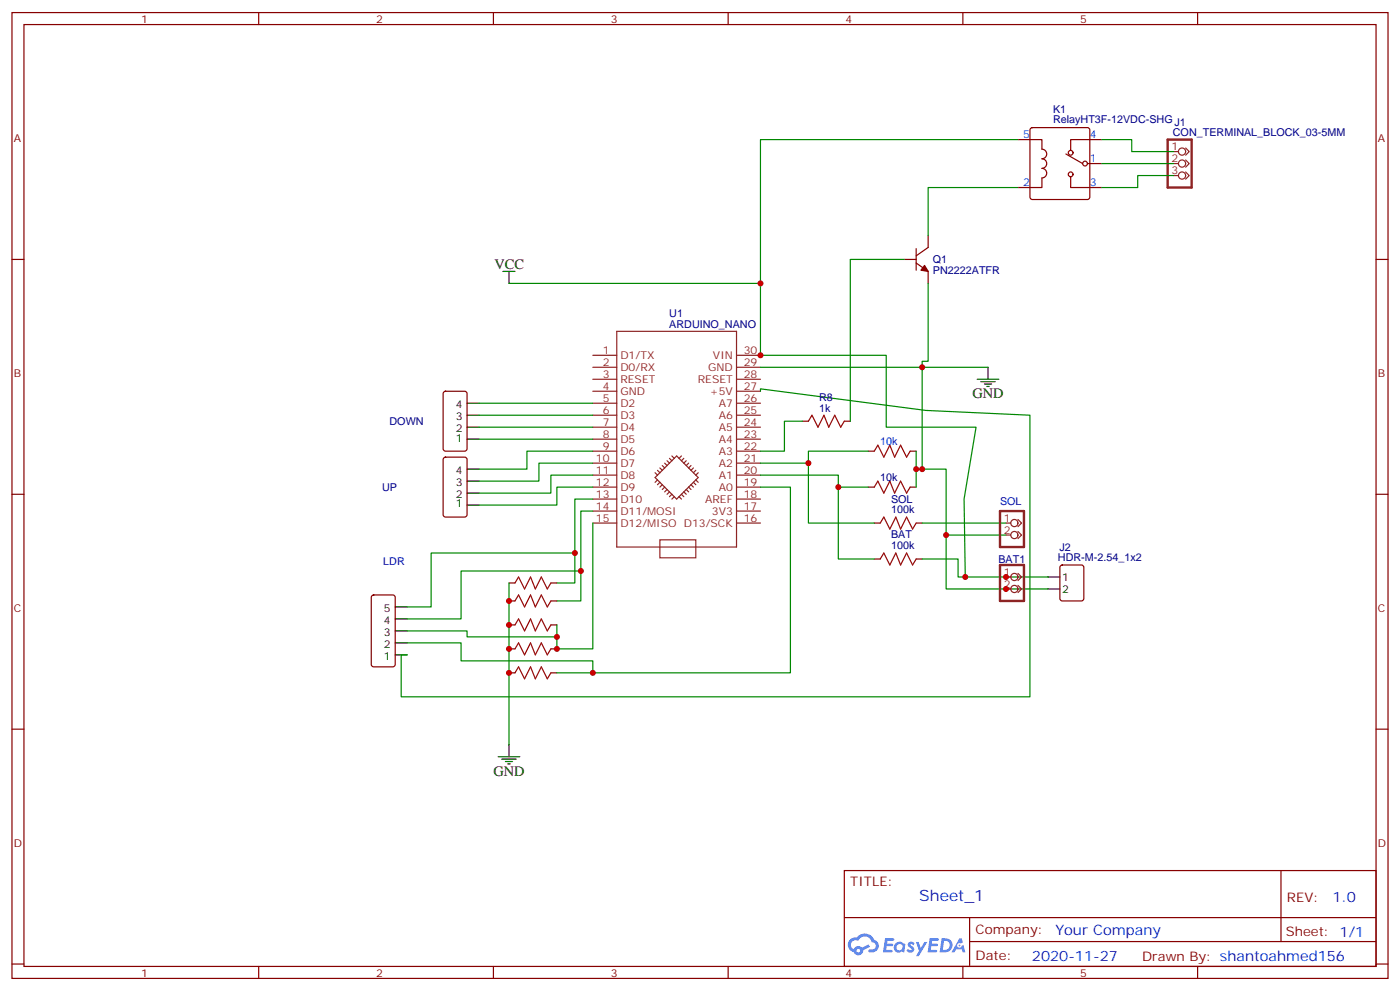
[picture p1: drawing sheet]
<svg xmlns="http://www.w3.org/2000/svg" width="412mm" height="292mm" viewBox="0 0 412 292" stroke-linecap="round" stroke-linejoin="round" font-family="sans-serif">
<g fill="none" stroke="#870000" stroke-width=".35">
<path d="M3.5 3.7h405.4v284.3h-405.4zM7.1 7.2h398.2v277.3h-398.2zM76.2 3.7v3.5M145.3 3.7v3.5M214.5 3.7v3.5M283.6 3.7v3.5M352.8 3.7v3.5M3.5 76.4h3.6M405.3 76.4h3.6M3.5 145.5h3.6M405.3 145.5h3.6M3.5 214.7h3.6"/>
<path d="M405.3 214.7h3.6M248.7 256.3h156.6v28.2h-156.6zM377.3 256.3v20.9M248.7 270.1h156.5M285.6 277.2h119.6M285.6 270.1v14.2M3.5 283.8h3.6M76.2 284.5v3.5M145.3 284.5v3.5M214.5 284.5v3.5M283.6 284.5v3.5M352.8 284.5v3.5"/>
<path d="M405.3 283.8h3.6"/>
</g>
<g fill="#5487ff">
<path d="M267.7 277.5a1.22 1.22 0 0 1 1.7 .2l-.4 .6a.47 .47 0 0 0-.3-.4 .47 .47 0 0 0-.5 .2l.1 .2a1.14 1.14 0 0 1 .8 1.8 1.14 1.14 0 0 1-1.9 0l-.2-.2 .5-.6 .7 .5a.29 .29 0 0 0 .3-.3 .29 .29 0 0 0-.2-.3 1.04 1.04 0 0 1-.6-1.7z"/>
<path d="M260.7 276.2h2.4l.3 .2-.2 .5-1.8 .1-.1 .8h1.5l.3 .4-.3 .4h-1.6l-.2 1.1h1.7l.2 .3-.2 .3-2.6 .1z"/>
<path d="M273.8 276.2h2.4l.3 .2-.1 .5-1.8 .1-.2 .8h1.6l.3 .4-.4 .4-1.6-.1-.1 1.1 1.7 .1 .2 .3-.2 .3-2.6 .1z"/>
<path d="M282.6 276.2h.7l.3 1.3-.6 .3a.69 .69 0 0 0-1 .3 .69 .69 0 0 0 .4 .9 .69 .69 0 0 0 .9-.6l.5-.2 .6 2.2h-.8l-.2-.9h-1.8l-.5 .9h-.8z"/>
<path d="M269.8 277.3h.8l.6 1.8 1.1-1.8h.9l-2.6 4.2h-.8l.9-1.5z"/>
<path d="M277.4 276.2l-.6 4.2h1.3a2.11 2.11 0 0 0 2.5-2.1 2.11 2.11 0 0 0-2.5-2.1zM278.1 277a1.39 1.39 0 0 1 1.7 1.4 1.39 1.39 0 0 1-1.8 1.2h-.3z"/>
<path d="M263.7 277.8a1.54 1.54 0 0 0-.1 2.2 1.54 1.54 0 0 0 2.2 .1l.6 .3 .3-2.3-.2-.3h-.4a1.49 1.49 0 0 0-2.4 0zM264 278.8a.94 .94 0 0 1 1.8 0 .94 .94 0 0 1-1.8 0z"/>
<path d="M250.4 276.6a2.18 2.18 0 0 0 1.1 3.7 1.44 1.44 0 0 0 1.6 .9 1.44 1.44 0 0 0 1.2-1.4l2-1.1-.5-.7-1.9 1a1.47 1.47 0 0 0-2.4 .4 1.39 1.39 0 0 1-.7-1.9 1.39 1.39 0 0 1 2-.5 2.12 2.12 0 0 1 2.2-1.3 2.12 2.12 0 0 1 1.9 1.7 1.14 1.14 0 0 1 1.1 1.4 1.14 1.14 0 0 1-1.7 .7 .43 .43 0 0 0-.5 .4 .43 .43 0 0 0 .4 .5 1.98 1.98 0 0 0 2.5-1.2 1.98 1.98 0 0 0-1.2-2.6 3.1 3.1 0 0 0-5.3-.6l-.9 .1zM252.3 279.9a.55 .55 0 0 1 1.1 0 .55 .55 0 0 1-1.1 0z"/>
<circle cx="282.6" cy="278.3" r=".26"/>
</g>
<g fill="none" stroke="#8c2424" stroke-width=".35">
<path d="M345.7 44.6h1.4M345.7 48.2h1.4M345.7 51.7h1.4M349.2 43.6l1.1 1-1.1 1.1M349.2 47.1l1.1 1.1-1.1 1M349.2 50.6l1.1 1.1-1.1 1M181.7 97.5h35.3v63.5h-35.3zM174.6 118.7h7.1M174.6 115.2h7.1M174.6 111.7h7.1M174.6 108.1h7.1M174.6 104.6h7.1"/>
<path d="M217 118.7h7M217 115.2h7M217 111.7h7M217 108.1h7M217 104.6h7M174.6 139.9h7.1M174.6 136.3h7.1M174.6 132.8h7.1M174.6 129.3h7.1M174.6 125.8h7.1M174.6 122.2h7.1M193 139.2l.7 .7"/>
<path d="M193.7 138.5l.7 .7M194.4 137.8l.7 .7M195.1 137.1l.7 .7M195.8 136.3l.7 .8M196.5 135.6l.7 .7M197.2 134.9l.7 .7M197.9 134.2l.7 .7M200.7 134.2l-.7 .7M201.4 134.9l-.7 .7M202.1 135.6l-.7 .7M202.8 136.3l-.7 .8M203.6 137.1l-.8 .7"/>
<path d="M204.3 137.8l-.7 .7M205 138.5l-.7 .7M205.7 139.2l-.7 .7M217 139.9h7M217 136.3h7M217 132.8h7M217 129.3h7M217 125.8h7M217 122.2h7M174.6 150.5h7.1M174.6 146.9h7.1M174.6 143.4h7.1"/>
<path d="M174.6 154h7.1M193 140.6l6.3-6.4 6.4 6.4-6.4 6.3zM193.7 141.3l-.7 .7M194.4 158.9h10.6v5.3h-10.6zM194.4 142l-.7 .7M195.1 142.7l-.7 .7M195.8 143.4l-.7 .7M196.5 144.1l-.7 .7M197.2 144.8l-.7 .7M197.9 145.5l-.7 .7M198.6 146.2l-.7 .7M200 146.2l.7 .7"/>
<path d="M200.7 145.5l.7 .7M201.4 144.8l.7 .7M202.1 144.1l.7 .7M202.8 143.4l.8 .7M203.6 142.7l.7 .7M204.3 142l.7 .7M205 141.3l.7 .7M217 150.5h7M217 146.9h7M217 143.4h7M217 154h7M296.3 154h1.4"/>
<path d="M296.3 157.5h1.4M299.9 152.9l1 1.1-1 1M299.9 156.5l1 1-1 1.1M296.3 169.9h1.4M296.3 173.4h1.4M299.9 168.8l1 1.1-1 1M299.9 172.3l1 1.1-1 1"/>
<circle cx="348.2" cy="51.7" r="1.06"/>
<circle cx="348.2" cy="44.6" r="1.06"/>
<circle cx="348.2" cy="48.2" r="1.06"/>
<circle cx="298.8" cy="157.5" r="1.06"/>
<circle cx="298.8" cy="154" r="1.06"/>
<circle cx="298.8" cy="169.9" r="1.06"/>
<circle cx="298.8" cy="173.4" r="1.06"/>
</g>
<g fill="none" stroke="#000" stroke-width=".35">
<path d="M148.2 79.9h3.5M149.9 79.9v3.5M137.6 118.7h3.5M287.9 111.7h6.3M288.9 112.4h4.3M290 113.1h2.1M290.7 113.8h.7M291 108.1v3.6M137.6 129.3h3.5M137.6 125.8h3.5M137.6 122.2h3.5M137.6 138.1h3.5"/>
<path d="M137.6 148.7h3.5M137.6 145.2h3.5M137.6 141.6h3.5M116.4 178.7h3.5M308.7 169.9h3.5M308.7 173.4h3.5M116.4 192.8h3.5M116.4 189.3h3.5M116.4 185.7h3.5M116.4 182.2h3.5M149.9 219.3v3.5M146.8 222.8h6.3"/>
<path d="M147.8 223.5h4.2M148.9 224.2h2.1M149.6 224.9h.7"/>
</g>
<g fill="none" stroke="#870000" stroke-width=".35">
<path d="M303.6 37.8l.5-.2h16.2l.5 .2 .2 .5v19.7l-.2 .5-.5 .2h-16.2l-.5-.2-.2-.5v-19.7zM299.9 41.1h7v2.8a1.41 1.41 0 0 1 1.4 1.4 1.41 1.41 0 0 1-1.4 1.4 1.41 1.41 0 0 1 1.4 1.5 1.41 1.41 0 0 1-1.4 1.4 1.41 1.41 0 0 1 1.4 1.4 1.41 1.41 0 0 1-1.4 1.4v2.8h-7M314 45.3l4.9 2.9M315.4 52v3.2h9.2M320.3 48.2h4.3M324.6 41.1h-9.2v3.2M266.3 76.4h3.6M269.9 77.4l3.5 2.5v3.5M269.9 73.2v6.4M273.4 69.3v3.5l-3.5 2.5M130.8 115.4l.4-.2h5.7l.6 .4 .1 16.5-.5 .7h-5.9l-.6-.4-.1-16.5zM130.8 134.8l.4-.2h5.7l.6 .4 .1 16.5-.5 .7h-5.9l-.6-.4-.1-16.5z"/>
<path d="M236.4 124h1.7M248.7 124h1.8M255.8 132.8h1.7M268.1 132.8h1.8M255.8 143.4h1.7M257.5 154h1.8M268.1 143.4h1.8M269.9 154h1.7M109.6 175.4l.5-.2h5.6l.7 .4v20l-.4 .7h-5.9l-.7-.4v-20zM149.9 171.6h1.8M149.9 176.9h1.8M162.3 171.6h1.7"/>
<path d="M162.3 176.9h1.7M257.5 164.6h1.8M269.9 164.6h1.7M312.4 166.5l.5-.2h5.7l.6 .5 .1 9.4-.5 .7h-5.9l-.6-.4-.1-9.5zM149.9 184h1.8M149.9 191h1.8M149.9 198.1h1.8M162.3 184h1.7M162.3 191h1.7M162.3 198.1h1.7"/>
<circle cx="315.4" cy="51.3" r=".71"/>
<circle cx="315.4" cy="45" r=".71"/>
<circle cx="319.6" cy="48.2" r=".71"/>
</g>
<g fill="none" stroke="#008700" stroke-width=".35">
<path d="M299.9 55.2h-26.5v14.1M299.9 41.1h-75.9v42.3M324.6 41.1h8.8v3.5h12.3M324.6 48.2h21.1M345.7 51.7h-10.6v3.5h-10.5M266.3 76.4h-15.8v47.6M149.9 83.4h74.1v21.2h37.1v21.2h26.4l-3.5 21.1 .3 23M273.4 83.4v23h-1.8v31.7h-1.7M141.1 118.7h33.5M224 115.2v-.7l48.7 6.3 30.7 1.4v82.9h-185.2v-12.3h1.7M224 108.1h67M141.1 122.2h33.5"/>
<path d="M141.1 125.8h33.5M141.1 129.3h33.5M174.6 132.8h-19.4v5.3h-14.1M174.6 136.3h-15.9v5.3h-17.6M174.6 139.9h-12.3v5.3h-21.2M224 139.9h22.9v3.5h8.9M236.4 124h-5.3v8.8h-7.1M238.1 136.3v17.7h19.4M255.8 132.8h-17.7v3.5h-14.1M269.9 132.8v10.6M271.6 138.1h7.1v19.4M174.6 143.4h-10.6v5.3h-22.9"/>
<path d="M174.6 154v37h-10.6v-7M174.6 146.9h-5.3v24.7h-5.3M174.6 150.5h-3.5v26.4h-7.1M224 143.4h8.8v54.7h-68.8M246.9 143.4v21.2h10.6M271.6 154h24.7M296.3 157.5h-17.6v15.9h30M149.9 171.6v47.7M169.3 162.8h-42.3v15.9h-7.1M171.1 168.1h-35.3v14.1h-15.9M271.6 164.6h10.6v5.3h26.5M119.9 185.7h17.7v1.8h26.4"/>
<path d="M119.9 189.3h15.9v5.3h38.8v3.5"/>
</g>
<path d="M238.1 124l1.1-1.8 1.7 3.6 1.8-3.6 1.4 3.6 1.8-3.6 1.7 3.6 1.1-1.8M257.5 132.8l1.1-1.7 1.7 3.5 1.8-3.5 1.4 3.5 1.8-3.5 1.8 3.5 1-1.8M257.5 143.4l1.1-1.8 1.7 3.6 1.8-3.6 1.4 3.6 1.8-3.6 1.8 3.6 1-1.8M259.3 154l1-1.8 1.8 3.6 1.8-3.6 1.4 3.6 1.8-3.6 1.7 3.6 1.1-1.8M151.7 171.6l1.1-1.7 1.7 3.5 1.8-3.5 1.4 3.5 1.8-3.5 1.7 3.5 1.1-1.8M151.7 176.9l1.1-1.7 1.7 3.5 1.8-3.5 1.4 3.5 1.8-3.5 1.7 3.5 1.1-1.8M259.3 164.6l1-1.8 1.8 3.5 1.8-3.5 1.4 3.5 1.8-3.5 1.7 3.5 1.1-1.7M151.7 184l1.1-1.8 1.7 3.5 1.8-3.5 1.4 3.5 1.8-3.5 1.7 3.5 1.1-1.7M151.7 191l1.1-1.7 1.7 3.5 1.8-3.5 1.4 3.5 1.8-3.5 1.7 3.5 1.1-1.8M151.7 198.1l1.1-1.8 1.7 3.5 1.8-3.5 1.4 3.5 1.8-3.5 1.7 3.5 1.1-1.7" fill="none" stroke="#a10000" stroke-width=".35"/>
<path d="M272.3 78.1l1.1 1.8-2.1-.3z" fill="#870000" stroke="#870000" stroke-width=".35"/>
<path d="M344 41.1h7v14.1h-7zM294.6 150.5h7v10.5h-7zM294.6 166.3h7v10.6h-7z" fill="none" stroke="#8c2424" stroke-width=".71"/>
<g fill="#c00">
<circle cx="149.9" cy="176.9" r=".88"/>
<circle cx="149.9" cy="184" r=".88"/>
<circle cx="149.9" cy="191" r=".88"/>
<circle cx="164" cy="191" r=".88"/>
<circle cx="169.3" cy="162.8" r=".88"/>
<circle cx="171.1" cy="168.1" r=".88"/>
<circle cx="164" cy="187.5" r=".88"/>
<circle cx="174.6" cy="198.1" r=".88"/>
<circle cx="149.9" cy="198.1" r=".88"/>
<circle cx="238.1" cy="136.3" r=".88"/>
<circle cx="246.9" cy="143.4" r=".88"/>
<circle cx="271.6" cy="108.1" r=".88"/>
<circle cx="269.9" cy="138.1" r=".88"/>
<circle cx="271.6" cy="138.1" r=".88"/>
<circle cx="278.7" cy="157.5" r=".88"/>
<circle cx="224" cy="104.6" r=".88"/>
<circle cx="284.3" cy="169.9" r=".88"/>
<circle cx="224" cy="83.4" r=".88"/>
<circle cx="296.3" cy="169.9" r=".88"/>
<circle cx="296.3" cy="173.4" r=".88"/>
</g>
<text font-size="4.6" fill="#00f" x="270.8" y="265.3">Sheet_1</text>
<g font-size="4.2">
<text x="145.7" y="79.2">VCC</text>
<text x="286.5" y="117.3">GND</text>
<text x="145.3" y="228.4">GND</text>
</g>
<g font-size="4.2" fill="#00f">
<text x="392.5" y="265.6">1.0</text>
<text x="310.9" y="275.1">Your Company</text>
<text x="304" y="282.9">2020-11-27</text>
</g>
<g font-size="3.9" fill="#800">
<text x="250.5" y="260.9">TITLE:</text>
<text x="379.1" y="265.6">REV:</text>
<text x="287.4" y="275.1">Company:</text>
<text x="378.7" y="275.7">Sheet: 1/1</text>
<text x="287.4" y="282.8">Date:</text>
<text x="336.4" y="282.8">Drawn By: shantoahmed156</text>
</g>
<g font-size="3.2" fill="#800">
<text x="41.6" y="6.7">1</text>
<text x="110.8" y="6.7">2</text>
<text x="179.9" y="6.7">3</text>
<text x="249.1" y="6.7">4</text>
<text x="318.2" y="6.7">5</text>
<text x="4.1" y="41.8">A</text>
<text x="405.9" y="41.8">A</text>
<text x="4.1" y="110.9">B</text>
<text x="405.9" y="110.9">B</text>
<text x="4.1" y="180.1">C</text>
<text x="405.9" y="180.1">C</text>
<text x="4.1" y="249.2">D</text>
<text x="405.9" y="249.2">D</text>
<text x="41.6" y="287.5">1</text>
<text x="110.8" y="287.5">2</text>
<text x="179.9" y="287.5">3</text>
<text x="249.1" y="287.5">4</text>
<text x="318.2" y="287.5">5</text>
</g>
<g font-size="3.2" fill="#000080">
<text x="310.2" y="33.2">K1</text>
<text x="310.2" y="36.3">RelayHT3F-12VDC-SHGJ1</text>
<text x="345.5" y="39.9">CON_TERMINAL_BLOCK_03-5MM</text>
<text x="274.8" y="77.4">Q1</text>
<text x="274.8" y="80.6">PN2222ATFR</text>
<text x="197.2" y="93.4">U1</text>
<text x="197.2" y="96.5">ARDUINO_NANO</text>
<text x="241.3" y="118">R8</text>
<text x="114.7" y="125.1">DOWN</text>
<text x="241.3" y="121.2">1k</text>
<text x="259.3" y="141.6">10k</text>
<text x="112.6" y="144.5">UP</text>
<text x="262.5" y="147.9">SOL</text>
<text x="262.5" y="151.2">100k</text>
<text x="262.5" y="161.7">100k</text>
<text x="262.5" y="158.5">BAT</text>
<text x="294.1" y="165.7">BAT1</text>
<text x="311.6" y="165.3">HDR-M-2.54_1x2</text>
<text x="312.1" y="162.3">J2</text>
</g>
<g font-size="3.2" fill="#00f">
<text x="301.4" y="40.7">5</text>
<text x="321" y="40.7">4</text>
<text x="321" y="47.8">1</text>
<text x="301.4" y="54.9">2</text>
<text x="321" y="54.9">3</text>
<text x="259.3" y="131.1">10k</text>
<text x="294.6" y="148.7">SOL</text>
<text x="112.9" y="166.3">LDR</text>
</g>
<g font-size="3.2" fill="#8d2323">
<text x="345.1" y="44.3">1</text>
<text x="345.1" y="47.8">2</text>
<text x="345.1" y="51.3">3</text>
<text x="177.5" y="107.8">2</text>
<text x="177.5" y="104.2">1</text>
<text x="182.7" y="105.7">D1/TX</text>
<text x="210" y="105.7">VIN</text>
<text x="219.1" y="104.2">30</text>
<text x="219.1" y="107.8">29</text>
<text x="177.5" y="111.3">3</text>
<text x="182.7" y="112.7">RESET</text>
<text x="182.7" y="109.2">D0/RX</text>
<text x="205.6" y="112.7">RESET</text>
<text x="208.6" y="109.2">GND</text>
<text x="219.1" y="111.3">28</text>
<text x="177.5" y="118.4">5</text>
<text x="177.5" y="114.8">4</text>
<text x="182.7" y="119.8">D2</text>
<text x="182.7" y="116.2">GND</text>
<text x="209.1" y="116.2">+5V</text>
<text x="211.7" y="119.8">A7</text>
<text x="219.1" y="114.8">27</text>
<text x="219.1" y="118.4">26</text>
<text x="177.5" y="125.4">7</text>
<text x="177.5" y="121.9">6</text>
<text x="182.7" y="123.3">D3</text>
<text x="211.7" y="123.3">A6</text>
<text x="219.1" y="121.9">25</text>
<text x="219.1" y="125.4">24</text>
<text x="177.5" y="128.9">8</text>
<text x="182.7" y="130.4">D5</text>
<text x="182.7" y="126.8">D4</text>
<text x="211.7" y="126.8">A5</text>
<text x="211.7" y="130.4">A4</text>
<text x="219.1" y="128.9">23</text>
<text x="175.5" y="136">10</text>
<text x="177.5" y="132.5">9</text>
<text x="182.7" y="137.4">D7</text>
<text x="182.7" y="133.9">D6</text>
<text x="211.7" y="133.9">A3</text>
<text x="211.7" y="137.4">A2</text>
<text x="219.1" y="132.5">22</text>
<text x="219.1" y="136">21</text>
<text x="175.5" y="143.1">12</text>
<text x="175.5" y="139.5">11</text>
<text x="182.7" y="140.9">D8</text>
<text x="211.7" y="140.9">A1</text>
<text x="219.1" y="139.5">20</text>
<text x="219.1" y="143.1">19</text>
<text x="175.5" y="146.6">13</text>
<text x="182.7" y="148">D10</text>
<text x="182.7" y="144.5">D9</text>
<text x="207.7" y="148">AREF</text>
<text x="211.7" y="144.5">A0</text>
<text x="219.1" y="146.6">18</text>
<text x="175.5" y="150.1">14</text>
<text x="175.5" y="153.6">15</text>
<text x="182.7" y="151.5">D11/MOSI</text>
<text x="182.7" y="155">D12/MISO D13/SCK</text>
<text x="209.7" y="151.5">3V3</text>
<text x="219.1" y="150.1">17</text>
<text x="219.1" y="153.6">16</text>
<text x="295.7" y="153.6">1</text>
<text x="295.7" y="157.2">2</text>
<text x="295.7" y="169.5">1</text>
<text x="295.7" y="173">2</text>
</g>
<g font-size="3.2">
<text x="134.3" y="123.6">3</text>
<text x="134.3" y="120.1">4</text>
<text x="134.3" y="130">1</text>
<text x="134.3" y="127.2">2</text>
<text x="134.3" y="143.1">3</text>
<text x="134.3" y="139.5">4</text>
<text x="134.3" y="149.4">1</text>
<text x="134.3" y="146.6">2</text>
<text x="312.9" y="170.9">1</text>
<text x="312.9" y="174.4">2</text>
<text x="113.1" y="183.6">4</text>
<text x="113.1" y="180.1">5</text>
<text x="113.1" y="190.7">2</text>
<text x="113.1" y="187.1">3</text>
<text x="113.1" y="194.2">1</text>
</g>
</svg>
